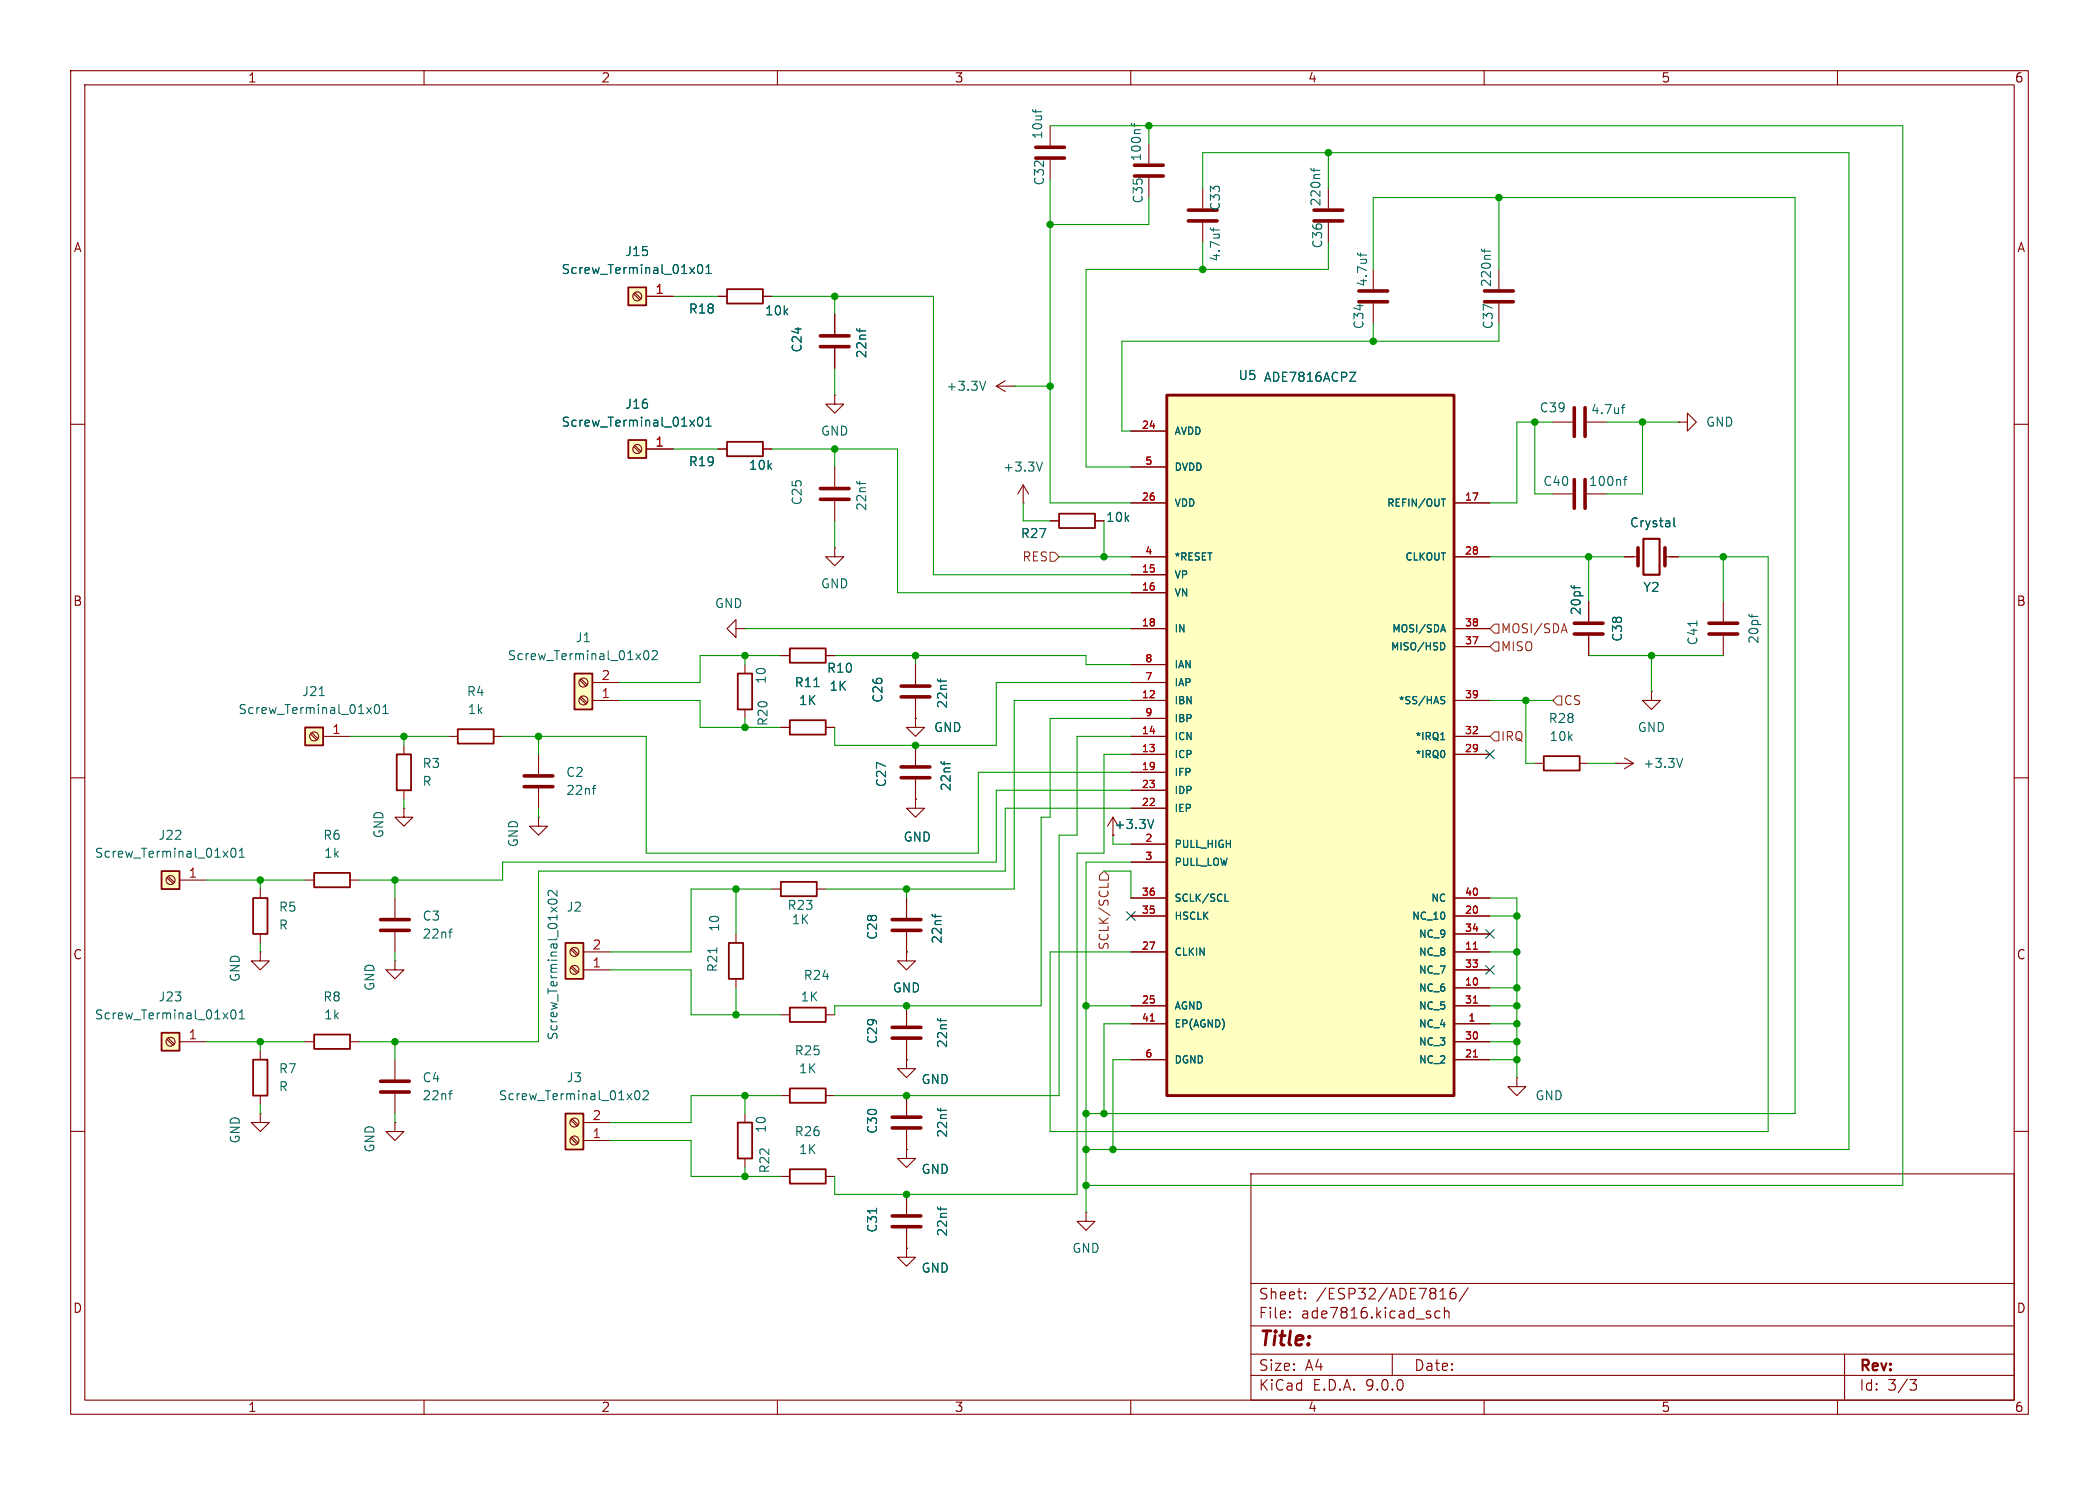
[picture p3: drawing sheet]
<svg xmlns="http://www.w3.org/2000/svg" width="297mm" height="210mm" viewBox="0 0 297 210" stroke-linecap="round" stroke-linejoin="round" font-family="sans-serif">
<g fill="none" stroke="#840000" stroke-width=".15">
<path d="M10 10h277v190h-277zM12 12h273v186h-273zM60 10v2M110 10v2M160 10v2M210 10v2M260 10v2M10 60h2M144.8 71.1h.1M144.8 68.6l-.8 1.3M144.8 68.6l.7 1.3M144.8 68.6v2.5"/>
<path d="M285 60h2M10 110h2M76.2 106.7v2.8M76.2 111.5v2.8M285 110h2M36.8 125.7v1.3M36.8 132.1v1.3M105.4 157.5v1.3M10 160h2M105.4 163.8v1.3M110.5 166.4h1.3M116.8 166.4h1.3"/>
<path d="M128.3 162.6v1.2h1.2l-1.2 1.3-1.3-1.3h1.3M128.3 162.6h.1M177 166h108v32h-108zM285 160h2M60 198v2M110 198v2M160 198v2M177 194.5h108M177 191.5h108M177 187.5h108M177 181.5h108M182.5 186.3h.1l-.1 .1"/>
<path d="M182.5 186.3v.1M182.5 185.5v.1M182.5 185.5h.1l-.1 .1M184.7 183.6v.1M184.7 183.6h-.1l.1 .1M184.7 182.8v.1M184.7 182.8h-.1l.1 .1M197 191.5v3M203.7 183.7h.9M203.7 185.5l-.4-.1-.3 .3v.4l.2 .2 .1 .1 .4-.1M204.4 185.5a.37 .37 0 0 1 .6 .1v.8M204.4 184.9v1.5"/>
<path d="M205.9 182.2a.59 .59 0 0 0-.7 .6v.6l.1 .2 .4 .1 .3-.1v-.5l-.1-.3h-.4l-.3 .3M207.7 182.1l-1.2 2M210 198v2M260 198v2M261 191.5v6.5M270.2 195.1h1l-.5 .6a.41 .41 0 0 1 .5 .3v.3l-.2 .2-.5 .1"/>
</g>
<path d="M147.5 65.3l-.4 1.3M83.8 111.5h.5M84.3 111.1h-.2" fill="none" stroke="#006464" stroke-width=".15"/>
<path d="M35.8 127h2v5.1h-2zM104.4 158.8h2v5h-2zM111.8 165.4h5v2h-5z" fill="none" stroke="#840000" stroke-width=".25"/>
<path d="M74.2 109.7h4M74.2 111.3h4" fill="none" stroke="#840000" stroke-width=".51"/>
<path d="M81.3 95.3h2.5v5h-2.5z" fill="#ffffc2"/>
<path d="M81.3 95.3h2.5v5h-2.5z" fill="none" stroke="#840000" stroke-width=".25"/>
<g fill="none" stroke="#840000" stroke-width=".15">
<path d="M82 98.7l.9 .9M82 96.2l.9 .8M82.2 98.6l.9 .8M82.2 96l.9 .9M83.8 99.1h3.8M83.8 96.5h3.8M128.3 149.9v1.2h1.2l-1.2 1.3-1.3-1.3h1.3M128.3 149.9h.1M128.3 142.2v2.8M128.3 147.1v2.8"/>
<circle cx="82.5" cy="99.1" r=".63"/>
<circle cx="82.5" cy="96.5" r=".63"/>
</g>
<path d="M91.2 92.1l.2-.1a.69 .69 0 0 1 .3 1.2l-.2 .1a.69 .69 0 0 1-.3-1.2zM92.3 92.1l.2-.1h.3l.2 .1v.3v.2l-.8 .7h.8M132.7 144v.3M133.1 144v.5" fill="none" stroke="#006464" stroke-width=".15"/>
<path d="M126.2 146.8h4.1M126.2 145.3h4.1" fill="none" stroke="#840000" stroke-width=".51"/>
<path d="M80 157.5h2.5v5.1h-2.5z" fill="#ffffc2"/>
<path d="M111.8 101.9h5v2h-5zM80 157.5h2.5v5.1h-2.5z" fill="none" stroke="#840000" stroke-width=".25"/>
<g fill="none" stroke="#840000" stroke-width=".15">
<path d="M118.1 55.9v1.3h1.3l-1.3 1.2-1.3-1.2h1.3M118.1 55.9h.1M118.1 66v2.8M118.1 70.9v2.8M110.5 102.9h1.3M116.8 102.9h1.3M129.5 101.6v1.3h1.3l-1.3 1.2-1.2-1.2h1.2M129.5 101.6h.1M55.9 158.8v1.2h1.2l-1.2 1.3-1.3-1.3h1.3M55.9 158.8h.1M55.9 149.9v2.8M55.9 154.7v2.8"/>
<path d="M80.8 158.4l.8 .9M80.9 158.2l.9 .9M82.5 158.8h3.9M80.8 161l.8 .8M80.9 160.8l.9 .8M82.5 161.3h3.9M153.7 171.5v1.2h1.2l-1.2 1.3-1.3-1.3h1.3M153.7 171.5h.1"/>
<circle cx="81.3" cy="158.7" r=".63"/>
<circle cx="81.3" cy="161.3" r=".63"/>
</g>
<path d="M121.2 68.1l.1 .2M121.7 68.1v.5M115.2 97.1h.7M63.5 154.7h.5M64 154.2l-.3 .1M89.9 154.4l.2-.2a.69 .69 0 0 1 .3 1.2l-.2 .1a.69 .69 0 0 1-.3-1.1zM91 154.4l.2-.2h.3l.2 .2v.2v.2l-.7 .7h.7" fill="none" stroke="#006464" stroke-width=".15"/>
<path d="M116.1 70.6h4M116.1 69.1h4M53.8 152.9h4.1M53.8 154.4h4.1" fill="none" stroke="#840000" stroke-width=".51"/>
<path d="M80 133.4h2.5v5h-2.5z" fill="#ffffc2"/>
<path d="M102.9 40.9h5v2h-5zM102.9 62.5h5v2h-5zM111.8 91.7h5v2h-5zM56.1 106.7h2.1v5.1h-2.1zM80 133.4h2.5v5h-2.5zM110.5 124.7h5.1v2h-5.1zM111.8 153.9h5v2.1h-5zM111.8 142.5h5v2h-5z" fill="none" stroke="#840000" stroke-width=".25"/>
<g fill="none" stroke="#840000" stroke-width=".15">
<path d="M101.6 41.9h1.3M107.9 41.9h1.3M118.1 44.5v2.7M118.1 49.3v2.8M101.6 63.5h1.3M107.9 63.5h1.3M110.5 92.7h1.3M116.8 92.7h1.3M57.1 114.3v1.3h1.3l-1.3 1.2-1.2-1.2h1.2M57.1 114.3h.1M57.1 105.4v1.3M57.1 111.8v1.2"/>
<path d="M76.2 115.6v1.2h1.3l-1.3 1.3-1.3-1.3h1.3M76.2 115.6h.1M129.5 113v1.3h1.3l-1.3 1.3-1.2-1.3h1.2M129.5 113h.1M55.9 135.9v1.3h1.2l-1.2 1.2-1.3-1.2h1.3M55.9 135.9h.1M55.9 127v2.8M55.9 131.8v2.8M80.8 136.8l.8 .9M80.8 134.3l.8 .8M80.9 136.7l.9 .8M80.9 134.1l.9 .9"/>
<path d="M82.5 137.2h3.9M82.5 134.6h3.9M109.2 125.7h1.3M115.6 125.7h1.2M110.5 154.9h1.3M110.5 143.5h1.3M116.8 154.9h1.3M116.8 143.5h1.3"/>
<circle cx="81.3" cy="134.6" r=".63"/>
<circle cx="81.3" cy="137.2" r=".63"/>
</g>
<path d="M121.2 46.5l.1 .2M121.7 46.5v.5M63.5 131.8h.5M64 131.4h-.3M77.6 127.3a.84 .84 0 0 1 1.2 .1 .69 .69 0 0 1-1.1 .3l-.2-.1zM78.8 125.9v.8l-.7-.7-.2-.1-.2 .1-.2 .2v.3l.2 .2" fill="none" stroke="#006464" stroke-width=".15"/>
<path d="M116.1 49h4M116.1 47.5h4M53.8 130h4.1M53.8 131.6h4.1" fill="none" stroke="#840000" stroke-width=".51"/>
<path d="M88.9 40.6h2.5v2.6h-2.5z" fill="#ffffc2"/>
<path d="M88.9 40.6h2.5v2.6h-2.5z" fill="none" stroke="#840000" stroke-width=".25"/>
<g fill="none" stroke="#840000" stroke-width=".15">
<path d="M89.7 41.6l.8 .8M89.8 41.4l.9 .8M91.4 41.9h3.8M118.1 77.5v1.2h1.3l-1.3 1.3-1.3-1.3h1.3M118.1 77.5h.1"/>
<circle cx="90.2" cy="41.9" r=".63"/>
</g>
<path d="M97.6 37.8l.7 .9M98.3 37.8l-.7 .9M98.8 37.5l.2-.1a.69 .69 0 0 1 .3 1.2l-.2 .1a.69 .69 0 0 1-.3-1.2zM99.9 38.7h.7M99.9 37.8l.4-.4v1.3" fill="none" stroke="#006464" stroke-width=".15"/>
<path d="M88.9 62.2h2.5v2.6h-2.5z" fill="#ffffc2"/>
<path d="M88.9 62.2h2.5v2.6h-2.5zM104.4 95.3h2v5h-2zM64.8 103.1h5v2.1h-5zM103.1 133.4h2.1v5h-2.1z" fill="none" stroke="#840000" stroke-width=".25"/>
<g fill="none" stroke="#840000" stroke-width=".15">
<path d="M141 54.6l1.2 .8M141 54.6h2.5M142.2 53.8l-1.2 .8M143.5 54.6h.1M89.7 63.2l.8 .8M89.8 63l.9 .8M91.4 63.5h3.8M104.1 88.9v-1.3l-1.2 1.3 1.2 1.3v-1.3h1.3M105.4 88.9h.1M105.4 94v1.3M129.5 94v2.8M129.5 98.8v2.8"/>
<path d="M243.8 85.1v2.8M243.8 89.9v2.8M63.5 104.1h1.3M69.8 104.1h1.3M105.4 100.3v1.3M129.5 105.4v2.8M129.5 110.2v2.8M104.1 132.1v1.3M104.1 138.4v1.3M128.3 134.6v1.3h1.2l-1.2 1.3-1.3-1.3h1.3M128.3 134.6h.1M128.3 127v2.8"/>
<path d="M128.3 131.8v2.8M128.3 154.9v2.8M128.3 159.8v2.8M128.3 176.5v1.3h1.2l-1.2 1.3-1.3-1.3h1.3M128.3 176.5h.1M128.3 168.9v2.8M128.3 173.7v2.8"/>
<circle cx="90.2" cy="63.5" r=".63"/>
</g>
<g fill="none" stroke="#006464" stroke-width=".15">
<path d="M97.6 59.4l.7 .9M98.3 59.4l-.7 .9M98.8 59.1l.2-.1a.69 .69 0 0 1 .3 1.1l-.2 .2a.69 .69 0 0 1-.3-1.2zM99.9 59.4l.4-.4v1.3M139.5 53.9l-.5 1.3M99.9 60.3h.7M132.7 96v.3M133.1 96v.5M240.1 87.8v.7M247.5 86.9v.2M247.9 86.9v.5M133.2 107.7v.2"/>
<path d="M133.6 107.7v.5M101.4 134v.8M131.9 129.3l.1 .2M132.3 129.3v.5M132.7 156.7v.3M133.1 156.7v.5M124 170.9v.7M132.7 170.7v.2M133.1 170.7v.5"/>
</g>
<path d="M127.5 98.6h4.1M127.5 97h4.1M241.8 89.7h4.1M241.8 88.1h4.1M127.5 110h4.1M127.5 108.5h4.1M126.2 131.6h4.1M126.2 130h4.1M126.2 159.5h4.1M126.2 158h4.1M126.2 173.5h4.1M126.2 172h4.1" fill="none" stroke="#840000" stroke-width=".51"/>
<path d="M43.2 102.9h2.5v2.5h-2.5z" fill="#ffffc2"/>
<path d="M43.2 102.9h2.5v2.5h-2.5z" fill="none" stroke="#840000" stroke-width=".25"/>
<g fill="none" stroke="#840000" stroke-width=".15">
<path d="M43.9 103.8l.9 .8M44.1 103.6l.9 .9M45.7 104.1h3.8"/>
<circle cx="44.4" cy="104.1" r=".63"/>
</g>
<path d="M45.2 98.4h.7M53.1 99.8l.2-.2a.69 .69 0 0 1 .3 1.2l-.2 .1a.69 .69 0 0 1-.3-1.1zM51.9 100.1l.7 .8M52.6 100.1l-.7 .8M54.2 100.9h.7M54.2 100l.3-.4v1.3" fill="none" stroke="#006464" stroke-width=".15"/>
<path d="M22.9 123.2h2.5v2.5h-2.5z" fill="#ffffc2"/>
<path d="M22.9 123.2h2.5v2.5h-2.5zM35.8 149.9h2v5h-2z" fill="none" stroke="#840000" stroke-width=".25"/>
<g fill="none" stroke="#840000" stroke-width=".15">
<path d="M23.6 124.1l.9 .9M23.8 124l.9 .8M25.4 124.5h3.8M36.8 157.5v1.3h1.3l-1.3 1.2-1.2-1.2h1.2M36.8 157.5h.1M36.8 148.6v1.3M36.8 154.9v1.3"/>
<circle cx="24.1" cy="124.5" r=".63"/>
</g>
<path d="M31.6 120.4l.6 .8M32.2 120.4l-.6 .8M32.8 120.1l.2-.1a.69 .69 0 0 1 .3 1.1l-.2 .1a.69 .69 0 0 1-.3-1.1zM33.9 121.2h.7M33.9 120.3l.3-.3v1.2" fill="none" stroke="#006464" stroke-width=".15"/>
<path d="M22.9 146.1h2.5v2.5h-2.5z" fill="#ffffc2"/>
<path d="M44.4 123.4h5.1v2.1h-5.1zM22.9 146.1h2.5v2.5h-2.5zM44.4 146.3h5.1v2h-5.1z" fill="none" stroke="#840000" stroke-width=".25"/>
<g fill="none" stroke="#840000" stroke-width=".15">
<path d="M156.7 116.8l.8-1.2v2.5M157.5 118.1h.1M36.8 134.6v1.3h1.3l-1.3 1.3-1.2-1.3h1.2M36.8 134.6h.1M43.2 124.5h1.2M49.5 124.5h1.3M23.6 147l.9 .8M23.8 146.8l.9 .9M25.4 147.3h3.8M43.2 147.3h1.2M49.5 147.3h1.3"/>
<circle cx="24.1" cy="147.3" r=".63"/>
</g>
<path d="M163.2 115.9l-.4 1.3M31.6 143.2l.6 .9M32.2 143.2l-.6 .9M32.8 142.9l.2-.1a.69 .69 0 0 1 .3 1.2l-.2 .1a.69 .69 0 0 1-.3-1.2zM33.9 144.1h.7M33.9 143.2l.3-.4v1.3" fill="none" stroke="#006464" stroke-width=".15"/>
<path d="M165.1 55.9h40.6v99h-40.6z" fill="#ffffc2"/>
<path d="M165.1 55.9h40.6v99h-40.6z" fill="none" stroke="#840000" stroke-width=".41"/>
<g fill="none" stroke="#840000" stroke-width=".15">
<path d="M148.6 17.8v2.8M148.6 22.6v2.8M162.6 20.3v2.8M162.6 25.1v2.8M170.2 26.7v2.8M170.2 31.5v2.8M188 26.7v2.8M188 31.5v2.8M194.3 38.1v2.8M212.1 38.1v2.8M91.4 41.9h3.8M101.6 41.9h1.3"/>
<path d="M107.9 41.9h1.3M118.1 44.5v2.7M118.1 49.3v2.8M194.3 42.9v2.8M212.1 42.9v2.8M219.7 59.7h2.8M224.5 59.7h2.8M237.5 59.7h1.3v-1.3l1.2 1.3-1.2 1.3v-1.3M237.5 59.7h.1M91.4 63.5h3.8M101.6 63.5h1.3M107.9 63.5h1.3"/>
<path d="M148.6 73.7h1.3M154.9 73.7h1.3M160 61h5.1M160 66h5.1M160 71.1h5.1M160 78.7h5.1M205.7 71.1h5.1M205.7 78.7h5.1M219.7 69.9h2.8M224.5 69.9h2.8M229.9 78.7h1.9M235.6 78.7h1.9"/>
<path d="M110.5 92.7h1.3M116.8 92.7h1.3M129.5 94v2.8M129.5 98.8v2.8M160 81.3h5.1M160 83.8h5.1M160 88.9h5.1M160 94h5.1M160 96.5h5.1M160 99.1h5.1M205.7 88.9h5.1M205.7 99.1h5.1"/>
<path d="M205.7 91.4h5.1M224.8 85.1v2.8M224.8 89.9v2.8M233.7 97.8v1.3h1.2l-1.2 1.2-1.3-1.2h1.3M233.7 97.8h.1M110.5 102.9h1.3M116.8 102.9h1.3M129.5 113h.1M129.5 101.6h.1M129.5 105.4v2.8M129.5 110.2v2.8M157.5 118.1h.1"/>
<path d="M160 101.6h5.1M160 104.1h5.1M160 106.7h5.1M160 109.2h5.1M160 111.8h5.1M160 114.3h5.1M160 119.4h5.1M205.7 104.1h5.1M205.7 106.7h5.1M217.2 108h1.2M223.5 108h1.3M228.6 108h.1"/>
<path d="M228.6 108h2.5M229.9 107.2l1.2 .8M231.1 108l-1.2 .7M128.3 134.6h.1M128.3 127v2.8M128.3 131.8v2.8M160 121.9h5.1M160 127h5.1M160 129.5h5.1M160 134.6h5.1M205.7 127h5.1M205.7 129.5h5.1"/>
<path d="M205.7 134.6h5.1M205.7 132.1h5.1M205.7 137.2h5.1M205.7 139.7h5.1M128.3 149.9h.1M128.3 142.2v2.8M128.3 147.1v2.8M128.3 154.9v2.8M128.3 159.8v2.8M160 142.2h5.1M160 144.8h5.1M160 149.9h5.1"/>
<path d="M205.7 142.2h5.1M205.7 144.8h5.1M205.7 149.9h5.1M205.7 147.3h5.1M214.6 152.4v1.3h1.3l-1.3 1.2-1.2-1.2h1.2M214.6 152.4h.1M128.3 176.5h.1M128.3 162.6h.1M128.3 168.9v2.8M128.3 173.7v2.8"/>
</g>
<g fill="none" stroke="#006464" stroke-width=".15">
<path d="M146.1 15.5l.1 .2M146.5 15.5v.5M160.1 17.4l.1 .3h.1h1.1M160.5 17.4v.5M97.6 37.8l.7 .9M98.3 37.8l-.7 .9M98.8 37.5l.2-.1a.69 .69 0 0 1 .3 1.2l-.2 .1a.69 .69 0 0 1-.3-1.2zM99.9 38.7h.7M99.9 37.8l.4-.4v1.3M171.3 32.2v.3h.1h1.1M171.7 32.2v.5M185.5 23.8l.1 .2 .1 .1h1.1"/>
<path d="M185.9 23.8v.5M192.1 35.8l.1 .2 .1 .1h1.1M192.5 35.8v.5M209.6 35.2l.1 .3h.1h1.1M210 35.2v.5M97.6 59.4l.7 .9M98.3 59.4l-.7 .9M98.8 59.1l.2-.1a.69 .69 0 0 1 .3 1.1l-.2 .2a.69 .69 0 0 1-.3-1.2zM99.9 59.4l.4-.4v1.3M121.2 46.5l.1 .2M121.7 46.5v.5M191 52.6h.8l-.8 1.3h.8"/>
<path d="M229.4 57.6h.5M229.9 57.2l-.2 .1-.1 .1v1.1M99.9 60.3h.7M203.9 70.6h.6M229.7 67.8h.5M230.2 67.4h-.2l-.1 .2v1.1M236.9 73.2v1.1l.1 .2M115.2 97.1h.7M132.7 96v.3M133.1 96v.5M203.9 89.1h.5M203.9 98.9l.4 .2 .1 .2-.2 .2h-.4"/>
<path d="M203.9 98.6h.5M204.1 90.9a.55 .55 0 0 1 .3 .5 .55 .55 0 0 1-.3 .5M204.2 88.3l.3 1.1M222.3 82.8l.1 .3M222.7 82.8v.5M133.2 107.7v.2M133.6 107.7v.5M163.2 115.9l-.4 1.3M203.8 104.6h.6M238.1 107.3l-.4 1.2M131.9 129.3l.1 .2M132.3 129.3v.5"/>
<path d="M173.3 127.5h.5M132.7 144v.3M132.7 156.7v.3M133.1 144v.5M133.1 156.7v.5M124 170.9v.7M132.7 170.7v.2M133.1 170.7v.5"/>
</g>
<path d="M208.5 134.2h.6M162.8 144.4h.5M208.5 141.9h.6M208.5 149.5h.6" fill="none" stroke="#a90000" stroke-width=".15"/>
<g fill="none" stroke="#840000" stroke-width=".51">
<path d="M146.6 22.4h4M146.6 20.8h4M160.5 24.9h4.1M160.5 23.4h4.1M168.1 31.2h4.1M168.1 29.7h4.1M185.9 31.2h4.1M185.9 29.7h4.1M192.3 42.7h4M192.3 41.1h4M210.1 42.7h4M210.1 41.1h4"/>
<path d="M222.8 57.7v4M224.3 57.7v4M222.8 67.8v4.1M224.3 67.8v4.1M231.8 77.5v2.5M235.6 77.5v2.5M222.8 89.7h4M222.8 88.1h4"/>
</g>
<path d="M232.5 76.2h2.3v5.1h-2.3z" fill="none" stroke="#840000" stroke-width=".3"/>
<path d="M149.9 72.6h5v2.1h-5zM218.4 106.9h5.1v2.1h-5.1z" fill="none" stroke="#840000" stroke-width=".25"/>
<path d="M148.6 78.1h.6l.7 .6-.7 .7h-.6zM211.5 88.3h.6v1.2h-.6l-.7-.6zM211.5 90.8h.6v1.3h-.6l-.7-.7zM220.3 98.4h.7v1.3h-.7l-.6-.6zM221 89.1h.6M221.3 88.2l.5 1.3M211.5 103.5h.6v1.3h-.6l-.7-.7zM156.2 123.2l.6 .6v.7h-1.2v-.7zM156.8 124.9v.6" fill="none" stroke="#725600" stroke-width=".15"/>
<g fill="none" stroke="#009600" stroke-width=".15">
<path d="M148.6 17.8h120.6v149.8h-115.5M162.6 17.8v2.5M148.6 25.4v45.7h11.4M162.6 27.9v3.9h-14M170.2 26.7v-5.1h91.4v141h-107.9M170.2 34.3v3.8M188 34.3v3.8h-34.3v27.9h6.3M188 21.6v5.1M194.3 38.1v-10.2h59.7v129.6h-100.3M212.1 27.9v10.2M95.2 41.9h6.4M109.2 41.9h22.9v39.4h27.9"/>
<path d="M118.1 41.9v2.6M118.1 52.1v3.8M143.5 54.6h5.1M194.3 45.7v2.6M212.1 45.7v2.6h-53.4v12.7h1.3M217.2 59.7v10.2h2.5M219.7 59.7h-5.1v11.4h-3.8M227.3 59.7h10.2M232.4 59.7v10.2h-5.1M95.2 63.5h6.4M109.2 63.5h17.8v20.3h33M118.1 63.5v2.5"/>
<path d="M118.1 73.7v3.8M144.8 71.1v2.6h3.8M149.9 78.7h10.1M156.2 73.7v5M210.8 78.7h19.1M224.8 78.7v6.4M237.5 78.7h12.7v81.3h-101.6v-25.4h11.4M243.8 78.7v6.4M87.6 99.1h11.5v3.8h11.4M105.4 92.7v1.3M105.4 88.9h54.6M110.5 92.7h-11.4v3.8h-11.5"/>
<path d="M118.1 92.7h35.6v1.3h6.3M129.5 92.7v1.3M160 96.5h-19v8.9h-22.9v-2.5M160 99.1h-16.5v26.6h-26.7M210.8 99.1h8.9M215.9 99.1v8.9h1.3M224.8 92.7h19M233.7 92.7v5.1M49.5 104.1h14M57.1 104.1v1.3M57.1 113v1.3M71.1 104.1h20.3v16.6h47v-11.5h21.6"/>
<path d="M76.2 104.1v2.6M76.2 114.3v1.3M105.4 101.6v1.3M157.5 118.1v1.3h2.5M160 101.6h-11.4v14h-1.3v26.6h-29.2v1.3M160 106.7h-3.8v14h-3.8v48.2h-34.3v-2.5M160 104.1h-7.6v14h-2.5v36.8h-31.8M160 114.3h-17.8v8.9h-66v24.1h-25.4M160 111.8h-19v10.1h-69.9v2.6h-20.3M224.8 108h3.8M29.2 124.5h14M36.8 124.5v1.2"/>
<path d="M36.8 133.4v1.2M55.9 124.5v2.5M55.9 134.6v1.3M86.4 137.2h11.4v6.3h12.7M104.1 125.7v6.4M104.1 139.7v3.8M109.2 125.7h-11.4v8.9h-11.4M128.3 125.7v1.3M156.2 123.2h3.8v3.8M160 121.9h-6.3v49.6M210.8 134.6h3.8M210.8 127h3.8v25.4"/>
<path d="M210.8 139.7h3.8M210.8 129.5h3.8M29.2 147.3h14M36.8 147.3v1.3M36.8 156.2v1.3M55.9 147.3v2.6M55.9 157.5v1.3M105.4 154.9v2.6M110.5 154.9h-12.7v3.9h-11.4M153.7 142.2h6.3M160 144.8h-3.8v12.7M160 149.9h-2.5v12.7"/>
<path d="M210.8 142.2h3.8M210.8 144.8h3.8M210.8 147.3h3.8M210.8 149.9h3.8M86.4 161.3h11.4v5.1h12.7M105.4 165.1v1.3"/>
</g>
<path d="M210.2 106.1l1.2 1.2M211.4 106.1l-1.2 1.2M159.4 128.9l1.2 1.2M160.6 128.9l-1.2 1.2M210.2 136.6l1.2 1.2M210.2 131.5l1.2 1.2M211.4 136.6l-1.2 1.2M211.4 131.5l-1.2 1.2" fill="none" stroke="#000084" stroke-width=".15"/>
<g fill="#009600" stroke="#009600" stroke-width=".15">
<circle cx="76.2" cy="104.1" r=".46"/>
<circle cx="55.9" cy="147.3" r=".46"/>
<circle cx="104.1" cy="125.7" r=".46"/>
<circle cx="55.9" cy="124.5" r=".46"/>
<circle cx="105.4" cy="92.7" r=".46"/>
<circle cx="129.5" cy="92.7" r=".46"/>
<circle cx="118.1" cy="63.5" r=".46"/>
<circle cx="118.1" cy="41.9" r=".46"/>
<circle cx="148.6" cy="31.8" r=".46"/>
<circle cx="105.4" cy="166.4" r=".46"/>
<circle cx="128.3" cy="142.2" r=".46"/>
<circle cx="105.4" cy="154.9" r=".46"/>
<circle cx="104.1" cy="143.5" r=".46"/>
<circle cx="128.3" cy="154.9" r=".46"/>
<circle cx="128.3" cy="125.7" r=".46"/>
<circle cx="156.2" cy="157.5" r=".46"/>
<circle cx="153.7" cy="157.5" r=".46"/>
<circle cx="105.4" cy="102.9" r=".46"/>
<circle cx="129.5" cy="105.4" r=".46"/>
<circle cx="153.7" cy="162.6" r=".46"/>
<circle cx="128.3" cy="168.9" r=".46"/>
<circle cx="153.7" cy="167.6" r=".46"/>
<circle cx="157.5" cy="162.6" r=".46"/>
<circle cx="57.1" cy="104.1" r=".46"/>
<circle cx="36.8" cy="124.5" r=".46"/>
<circle cx="36.8" cy="147.3" r=".46"/>
<circle cx="156.2" cy="78.7" r=".46"/>
<circle cx="232.4" cy="59.7" r=".46"/>
<circle cx="217.2" cy="59.7" r=".46"/>
<circle cx="194.3" cy="48.3" r=".46"/>
<circle cx="170.2" cy="38.1" r=".46"/>
<circle cx="212.1" cy="27.9" r=".46"/>
<circle cx="188" cy="21.6" r=".46"/>
<circle cx="162.6" cy="17.8" r=".46"/>
<circle cx="148.6" cy="54.6" r=".46"/>
<circle cx="215.9" cy="99.1" r=".46"/>
<circle cx="224.8" cy="78.7" r=".46"/>
<circle cx="233.7" cy="92.7" r=".46"/>
<circle cx="243.8" cy="78.7" r=".46"/>
<circle cx="214.6" cy="147.3" r=".46"/>
<circle cx="214.6" cy="134.6" r=".46"/>
<circle cx="214.6" cy="139.7" r=".46"/>
<circle cx="214.6" cy="129.5" r=".46"/>
<circle cx="214.6" cy="142.2" r=".46"/>
<circle cx="214.6" cy="144.8" r=".46"/>
<circle cx="214.6" cy="149.9" r=".46"/>
<circle cx="153.7" cy="142.2" r=".46"/>
</g>
<text font-size="2.8" fill="#840000" x="178" y="190.9">Title:</text>
<g font-size="2.1" fill="#840000">
<text x="178" y="184">Sheet:</text>
<text x="186.2" y="184">/ESP32/ADE7816/</text>
<text x="178" y="186.7">File:</text>
<text x="184.1" y="186.7">ade7816.kicad_sch</text>
<text x="178" y="196.9">KiCad</text>
<text x="178" y="194.1">Size:</text>
<text x="184.7" y="194.1">A4</text>
<text x="185.7" y="196.9">E.D.A.</text>
<text x="193.3" y="196.9">9.0.0</text>
<text x="200" y="194.1">Date:</text>
<text x="263" y="194.3">Rev:</text>
<text x="263" y="196.9">Id:</text>
<text x="267.1" y="196.9">3/3</text>
</g>
<g font-size="1.8" fill="#840000">
<text x="35" y="11.9">1</text>
<text x="85" y="11.9">2</text>
<text x="135" y="11.9">3</text>
<text x="185" y="11.9">4</text>
<text x="235" y="11.9">5</text>
<text x="285" y="11.9">6</text>
<text x="10.3" y="35.9">A</text>
<text x="285.3" y="35.9">A</text>
<text x="10.3" y="85.9">B</text>
<text x="285.3" y="85.9">B</text>
<text x="10.3" y="135.9">C</text>
<text x="285.3" y="135.9">C</text>
<text x="10.3" y="185.9">D</text>
<text x="285.3" y="185.9">D</text>
<text x="35" y="199.9">1</text>
<text x="85" y="199.9">2</text>
<text x="135" y="199.9">3</text>
<text x="185" y="199.9">4</text>
<text x="235" y="199.9">5</text>
<text x="285" y="199.9">6</text>
</g>
<g font-size="1.8" fill="#006464">
<text x="147.7" y="19.8" transform="rotate(-90 147.7 19.8)">10uf</text>
<text x="161.6" y="22.9" transform="rotate(-90 161.6 22.9)">100nf</text>
<text x="147.9" y="26.3" transform="rotate(-90 147.9 26.3)">C32</text>
<text x="161.9" y="28.9" transform="rotate(-90 161.9 28.9)">C35</text>
<text x="172.8" y="29.9" transform="rotate(-90 172.8 29.9)">C33</text>
<text x="187" y="29.3" transform="rotate(-90 187 29.3)">220nf</text>
<text x="187.3" y="35.2" transform="rotate(-90 187.3 35.2)">C36</text>
<text x="79.4" y="39">Screw_Terminal_01x01</text>
<text x="88.4" y="36.4">J15</text>
<text x="172.8" y="37.1" transform="rotate(-90 172.8 37.1)">4.7uf</text>
<text x="193.6" y="40.7" transform="rotate(-90 193.6 40.7)">4.7uf</text>
<text x="211.2" y="40.7" transform="rotate(-90 211.2 40.7)">220nf</text>
<text x="97.4" y="44.6">R18</text>
<text x="108.2" y="44.8">10k</text>
<text x="193.1" y="46.7" transform="rotate(-90 193.1 46.7)">C34</text>
<text x="211.4" y="46.7" transform="rotate(-90 211.4 46.7)">C37</text>
<text x="113.6" y="50" transform="rotate(-90 113.6 50)">C24</text>
<text x="122.8" y="50.8" transform="rotate(-90 122.8 50.8)">22nf</text>
<text x="175.2" y="53.9">U5</text>
<text x="88.4" y="58">J16</text>
<text x="133.8" y="55.5">+3.3V</text>
<text x="178.7" y="54.2">ADE7816ACPZ</text>
<text x="217.8" y="58.5">C39</text>
<text x="225" y="58.8">4.7uf</text>
<text x="79.4" y="60.6">Screw_Terminal_01x01</text>
<text x="116.1" y="61.8">GND</text>
<text x="241.3" y="60.6">GND</text>
<text x="97.4" y="66.1">R19</text>
<text x="105.9" y="66.6">10k</text>
<text x="113.6" y="71.5" transform="rotate(-90 113.6 71.5)">C25</text>
<text x="141.8" y="66.9">+3.3V</text>
<text x="218.3" y="68.9">C40</text>
<text x="224.7" y="68.9">100nf</text>
<text x="122.8" y="72.4" transform="rotate(-90 122.8 72.4)">22nf</text>
<text x="144.4" y="76.3">R27</text>
<text x="156.4" y="74">10k</text>
<text x="230.5" y="74.8">Crystal</text>
<text x="116.1" y="83.4">GND</text>
<text x="232.4" y="83.9">Y2</text>
<text x="101.1" y="86.2">GND</text>
<text x="223.9" y="87.1" transform="rotate(-90 223.9 87.1)">20pf</text>
<text x="71.7" y="93.6">Screw_Terminal_01x02</text>
<text x="81.4" y="91">J1</text>
<text x="116.9" y="95.4">R10</text>
<text x="229.7" y="90.8" transform="rotate(-90 229.7 90.8)">C38</text>
<text x="240.4" y="91.4" transform="rotate(-90 240.4 91.4)">C41</text>
<text x="249" y="91.1" transform="rotate(-90 249 91.1)">20pf</text>
<text x="33.6" y="101.2">Screw_Terminal_01x01</text>
<text x="42.7" y="98.7">J21</text>
<text x="66" y="98.7">R4</text>
<text x="66.1" y="101.2">1k</text>
<text x="108.6" y="96.8" transform="rotate(-90 108.6 96.8)">10</text>
<text x="112.4" y="97.4">R11</text>
<text x="113" y="99.9">1K</text>
<text x="117.3" y="97.9">1K</text>
<text x="125.1" y="99.5" transform="rotate(-90 125.1 99.5)">C26</text>
<text x="134.2" y="100.3" transform="rotate(-90 134.2 100.3)">22nf</text>
<text x="108.8" y="102.8" transform="rotate(-90 108.8 102.8)">R20</text>
<text x="132.1" y="103.7">GND</text>
<text x="219" y="102.5">R28</text>
<text x="219.2" y="105">10k</text>
<text x="231.6" y="103.7">GND</text>
<text x="59.7" y="108.8">R3</text>
<text x="59.7" y="111.4">R</text>
<text x="80" y="110.1">C2</text>
<text x="80" y="112.6">22nf</text>
<text x="125.6" y="111.4" transform="rotate(-90 125.6 111.4)">C27</text>
<text x="134.7" y="112" transform="rotate(-90 134.7 112)">22nf</text>
<text x="232.4" y="108.8">+3.3V</text>
<text x="22.3" y="119">J22</text>
<text x="45.6" y="119">R6</text>
<text x="54.5" y="118.6" transform="rotate(-90 54.5 118.6)">GND</text>
<text x="73.5" y="119.9" transform="rotate(-90 73.5 119.9)">GND</text>
<text x="127.8" y="119.2">GND</text>
<text x="157.6" y="117.4">+3.3V</text>
<text x="13.3" y="121.5">Screw_Terminal_01x01</text>
<text x="45.8" y="121.5">1k</text>
<text x="39.4" y="129.1">R5</text>
<text x="39.4" y="131.7">R</text>
<text x="59.7" y="130.4">C3</text>
<text x="80.1" y="129.1">J2</text>
<text x="102" y="131.9" transform="rotate(-90 102 131.9)">10</text>
<text x="111.3" y="128.9">R23</text>
<text x="111.9" y="130.9">1K</text>
<text x="59.7" y="132.9">22nf</text>
<text x="101.7" y="137.6" transform="rotate(-90 101.7 137.6)">R21</text>
<text x="124.3" y="133" transform="rotate(-90 124.3 133)">C28</text>
<text x="133.5" y="133.6" transform="rotate(-90 133.5 133.6)">22nf</text>
<text x="22.3" y="141.8">J23</text>
<text x="34.1" y="139" transform="rotate(-90 34.1 139)">GND</text>
<text x="45.6" y="141.8">R8</text>
<text x="53.2" y="140.2" transform="rotate(-90 53.2 140.2)">GND</text>
<text x="113.2" y="141.8">1K</text>
<text x="113.6" y="138.8">R24</text>
<text x="126.2" y="140.6">GND</text>
<text x="13.3" y="144.4">Screw_Terminal_01x01</text>
<text x="45.8" y="144.4">1k</text>
<text x="79.1" y="147.2" transform="rotate(-90 79.1 147.2)">Screw_Terminal_01x02</text>
<text x="112.4" y="149.5">R25</text>
<text x="124.3" y="147.7" transform="rotate(-90 124.3 147.7)">C29</text>
<text x="134.2" y="148.3" transform="rotate(-90 134.2 148.3)">22nf</text>
<text x="39.4" y="152">R7</text>
<text x="39.4" y="154.5">R</text>
<text x="59.7" y="153.3">C4</text>
<text x="59.7" y="155.8">22nf</text>
<text x="70.5" y="155.8">Screw_Terminal_01x02</text>
<text x="80.1" y="153.3">J3</text>
<text x="113" y="152">1K</text>
<text x="130.3" y="153.5">GND</text>
<text x="217.2" y="155.8">GND</text>
<text x="34.1" y="161.8" transform="rotate(-90 34.1 161.8)">GND</text>
<text x="108.6" y="160.3" transform="rotate(-90 108.6 160.3)">10</text>
<text x="112.4" y="160.9">R26</text>
<text x="124.3" y="160.4" transform="rotate(-90 124.3 160.4)">C30</text>
<text x="134.2" y="161" transform="rotate(-90 134.2 161)">22nf</text>
<text x="53.2" y="163.1" transform="rotate(-90 53.2 163.1)">GND</text>
<text x="109.1" y="166" transform="rotate(-90 109.1 166)">R22</text>
<text x="113" y="163.4">1K</text>
<text x="130.3" y="166.2">GND</text>
<text x="124.3" y="174.4" transform="rotate(-90 124.3 174.4)">C31</text>
<text x="134.2" y="175" transform="rotate(-90 134.2 175)">22nf</text>
<text x="151.6" y="177.4">GND</text>
<text x="130.3" y="180.2">GND</text>
</g>
<g font-size="1.8" fill="#a90000">
<text x="92.6" y="41.7">1</text>
<text x="92.6" y="63.2">1</text>
<text x="85" y="98.8">1</text>
<text x="85" y="96.3">2</text>
<text x="46.9" y="103.9">1</text>
<text x="26.6" y="124.2">1</text>
<text x="83.7" y="136.9">1</text>
<text x="83.7" y="134.4">2</text>
<text x="26.6" y="147.1">1</text>
<text x="83.7" y="161">1</text>
<text x="83.7" y="158.5">2</text>
</g>
<g font-size="1.8" fill="#725600">
<text x="144.6" y="79.6">RES</text>
<text x="212.3" y="89.8">MOSI/SDA</text>
<text x="212.3" y="92.3">MISO</text>
<text x="221.2" y="99.9">CS</text>
<text x="212.3" y="105">IRQ</text>
<text x="157.1" y="134.5" transform="rotate(-90 157.1 134.5)">SCLK/SCL</text>
</g>
<g font-size="1.4" fill="#a90000">
<text x="161.5" y="60.7">24</text>
<text x="161.9" y="65.8">5</text>
<text x="161.5" y="70.9">26</text>
<text x="207.2" y="70.9">17</text>
<text x="161.5" y="81">15</text>
<text x="161.5" y="83.6">16</text>
<text x="161.9" y="78.5">4</text>
<text x="207.2" y="78.5">28</text>
<text x="161.5" y="88.6">18</text>
<text x="207.2" y="88.6">38</text>
<text x="161.9" y="93.7">8</text>
<text x="207.2" y="91.2">37</text>
<text x="161.5" y="98.8">12</text>
<text x="161.9" y="96.3">7</text>
<text x="161.9" y="101.3">9</text>
<text x="207.2" y="98.8">39</text>
<text x="161.5" y="103.9">14</text>
<text x="161.5" y="106.4">13</text>
<text x="207.2" y="103.9">32</text>
<text x="207.2" y="106.4">29</text>
<text x="161.5" y="109">19</text>
<text x="161.5" y="111.5">23</text>
<text x="161.5" y="114">22</text>
<text x="161.9" y="119.1">2</text>
<text x="161.9" y="121.7">3</text>
<text x="161.5" y="126.7">36</text>
<text x="161.5" y="129.3">35</text>
<text x="207.2" y="126.7">40</text>
<text x="207.2" y="129.3">20</text>
<text x="207.2" y="131.8">34</text>
<text x="161.5" y="134.4">27</text>
<text x="207.2" y="134.4">11</text>
<text x="207.2" y="136.9">33</text>
<text x="161.5" y="142">25</text>
<text x="207.2" y="139.4">10</text>
<text x="207.2" y="142">31</text>
<text x="161.5" y="144.5">41</text>
<text x="161.9" y="149.6">6</text>
<text x="207.2" y="147.1">30</text>
<text x="207.2" y="149.6">21</text>
<text x="207.7" y="144.5">1</text>
</g>
<g font-size="1.4" fill="#006464">
<text x="166.1" y="61.7">AVDD</text>
<text x="166.1" y="66.8">DVDD</text>
<text x="166.1" y="71.9">VDD</text>
<text x="196.1" y="71.9">REFIN/OUT</text>
<text x="166.1" y="79.5">*RESET</text>
<text x="166.1" y="82">VP</text>
<text x="198.7" y="79.5">CLKOUT</text>
<text x="166.1" y="84.6">VN</text>
<text x="166.1" y="89.6">IN</text>
<text x="196.9" y="89.6">MOSI/SDA</text>
<text x="166.1" y="94.7">IAN</text>
<text x="196.7" y="92.2">MISO/HSD</text>
<text x="166.1" y="97.3">IAP</text>
<text x="166.1" y="99.8">IBN</text>
<text x="197.8" y="99.8">*SS/HAS</text>
<text x="166.1" y="102.3">IBP</text>
<text x="166.1" y="104.9">ICN</text>
<text x="166.1" y="107.4">ICP</text>
<text x="200.2" y="104.9">*IRQ1</text>
<text x="200.2" y="107.4">*IRQ0</text>
<text x="166.1" y="110">IFP</text>
<text x="166.1" y="112.5">IDP</text>
<text x="166.1" y="115">IEP</text>
<text x="166.1" y="120.1">PULL_HIGH</text>
<text x="166.1" y="122.7">PULL_LOW</text>
<text x="166.1" y="127.7">SCLK/SCL</text>
<text x="166.1" y="130.3">HSCLK</text>
<text x="199.7" y="130.3">NC_10</text>
<text x="202.4" y="127.7">NC</text>
<text x="166.1" y="135.4">CLKIN</text>
<text x="200.6" y="132.8">NC_9</text>
<text x="200.6" y="135.4">NC_8</text>
<text x="200.6" y="137.9">NC_7</text>
<text x="166.1" y="143">AGND</text>
<text x="200.6" y="140.4">NC_6</text>
<text x="200.6" y="143">NC_5</text>
<text x="166.1" y="145.5">EP(AGND)</text>
<text x="200.6" y="145.5">NC_4</text>
<text x="200.6" y="148.1">NC_3</text>
<text x="166.1" y="150.6">DGND</text>
<text x="200.6" y="150.6">NC_2</text>
</g>
</svg>
